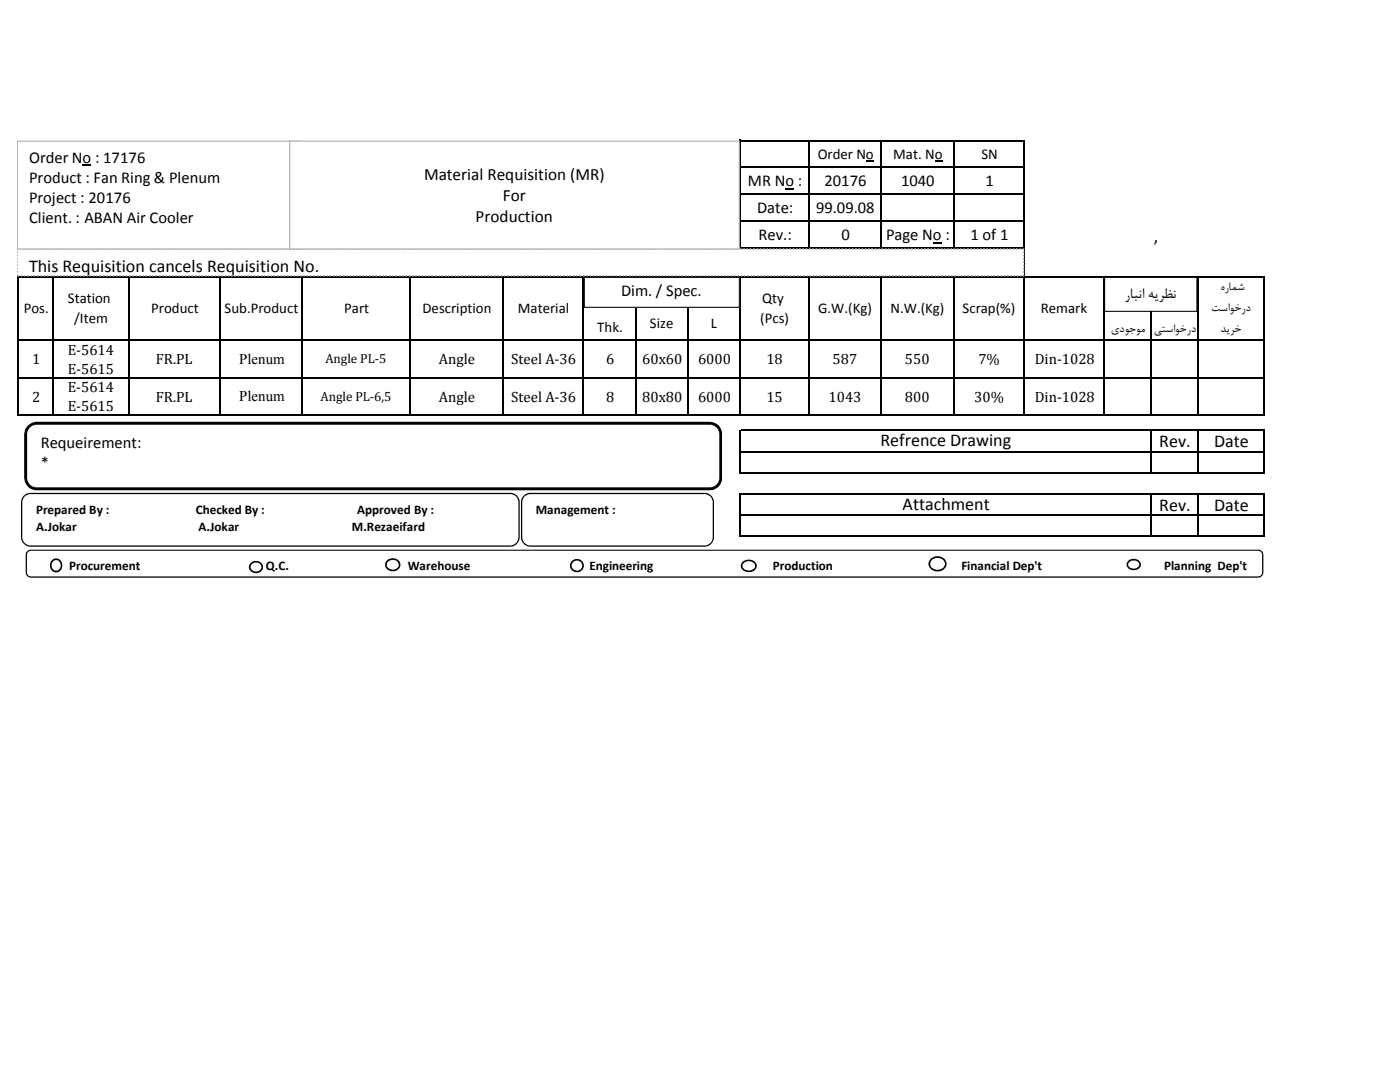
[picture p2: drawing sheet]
<svg xmlns="http://www.w3.org/2000/svg" width="279mm" height="216mm" viewBox="0 0 279 216" stroke-linecap="round" stroke-linejoin="round" font-family="sans-serif">
<path d="M156.8 37.6h1.7v.2h-1.7zM172.8 32.1h1.6v.2h-1.6zM186.6 32.1h1.5v.2h-1.5zM186.2 48.3h1.7v.3h-1.7z" fill="#000"/>
<g fill="none" stroke="#000" stroke-width=".3">
<path d="M147.7 27.9v21.8M147.8 28h56.8M147.8 33.4h56.8M147.8 38.8h56.8M161.5 28.2v21.5M175.8 28.2v21.5M190.4 28.2v21.5M204.4 28.2v54.8M3.6 55v28M3.7 55.2h248.7M10.6 55.3v27.7M25.7 55.3v27.7"/>
<path d="M43.9 55.3v27.7M60.3 55.3v27.7M81.9 55.3v27.7M100.3 55.3v27.7M116.4 55.3v27.7M126.9 55.3v27.7M137.3 55.3v27.7M147.7 55.3v27.7M147.8 44.2h56.8M147.8 49.6h56.8M161.5 55.3v27.7M175.8 55.3v27.7"/>
<path d="M190.4 55.3v27.7M220.3 55.3v27.7M229.6 55.3v27.7M239 55.3v27.7M252.2 55.3v27.7M3.7 67.8h248.7M3.7 75.3h248.7M3.7 82.8h248.7M147.7 85.7v8.8M147.7 98.4v8.8M147.8 85.9h104.6M147.8 90.1h104.6"/>
<path d="M147.8 94.3h104.6M147.8 98.6h104.6M229.6 86v8.5M229.6 98.7v8.5M239 86v8.5M239 98.7v8.5M252.2 86v8.5M252.2 98.7v8.5M147.8 102.8h104.6M147.8 107h104.6"/>
</g>
<path d="M3.4 49.7h200.9v5.3h-200.9z" fill="#fff"/>
<path d="M3.4 54.7h.2v.3h-.2zM3.4 54.1h.2v.3h-.2zM3.4 53.4h.2v.3h-.2zM3.4 52.7h.2v.4h-.2zM3.4 52.1h.2v.3h-.2zM3.4 51.4h.2v.4h-.2zM3.4 50.8h.2v.3h-.2zM3.4 50.1h.2v.4h-.2zM3.4 49.6l.2-.1v.3h-.2l.2-.1v.1h-.2zM4 49.5h.3v.3h-.3zM4.6 49.5h.4v.3h-.4zM5.3 49.5h.3v.3h-.3zM5.9 49.5h.4v.3h-.4zM6.6 49.5h.3v.3h-.3zM7.2 49.5h.4v.3h-.4zM7.9 49.5h.4v.3h-.4zM8.6 49.5h.3v.3h-.3zM9.2 49.5h.4v.3h-.4zM9.9 49.5h.3v.3h-.3zM10.5 49.5h.4v.3h-.4zM11.2 49.5h.3v.3h-.3zM11.9 49.5h.3v.3h-.3zM12.5 49.5h.3v.3h-.3zM13.2 49.5h.3v.3h-.3zM13.8 49.5h.3v.3h-.3zM14.5 49.5h.3v.3h-.3zM15.1 49.5h.4v.3h-.4zM15.8 49.5h.3v.3h-.3zM16.4 49.5h.4v.3h-.4zM17.1 49.5h.3v.3h-.3zM17.7 49.5h.4v.3h-.4zM18.4 49.5h.4v.3h-.4zM19 49.5h.4v.3h-.4zM19.7 49.5h.4v.3h-.4zM20.4 49.5h.3v.3h-.3zM21 49.5h.4v.3h-.4zM21.7 49.5h.3v.3h-.3zM22.4 49.5h.3v.3h-.3zM23 49.5h.3v.3h-.3zM23.7 49.5h.3v.3h-.3zM24.3 49.5h.3v.3h-.3zM25 49.5h.3v.3h-.3zM25.6 49.5h.4v.3h-.4zM26.3 49.5h.3v.3h-.3zM26.9 49.5h.4v.3h-.4zM27.6 49.5h.3v.3h-.3zM28.2 49.5h.4v.3h-.4zM28.9 49.5h.4v.3h-.4zM29.5 49.5h.4v.3h-.4zM30.2 49.5h.4v.3h-.4zM30.9 49.5h.3v.3h-.3zM31.5 49.5h.4v.3h-.4zM32.2 49.5h.3v.3h-.3zM32.9 49.5h.3v.3h-.3zM33.5 49.5h.3v.3h-.3zM34.2 49.5h.3v.3h-.3zM34.8 49.5h.3v.3h-.3zM35.5 49.5h.3v.3h-.3zM36.1 49.5h.3v.3h-.3zM36.8 49.5h.3v.3h-.3zM37.4 49.5h.4v.3h-.4zM38.1 49.5h.3v.3h-.3zM38.7 49.5h.4v.3h-.4zM39.4 49.5h.4v.3h-.4zM40 49.5h.4v.3h-.4zM40.7 49.5h.4v.3h-.4zM41.4 49.5h.3v.3h-.3zM42 49.5h.4v.3h-.4zM42.7 49.5h.3v.3h-.3zM43.3 49.5h.4v.3h-.4zM44 49.5h.3v.3h-.3zM44.7 49.5h.3v.3h-.3zM45.3 49.5h.3v.3h-.3zM46 49.5h.3v.3h-.3zM46.6 49.5h.3v.3h-.3zM47.3 49.5h.3v.3h-.3zM47.9 49.5h.4v.3h-.4zM48.6 49.5h.3v.3h-.3zM49.2 49.5h.4v.3h-.4zM49.9 49.5h.3v.3h-.3zM50.5 49.5h.4v.3h-.4zM51.2 49.5h.4v.3h-.4zM51.9 49.5h.3v.3h-.3zM52.5 49.5h.4v.3h-.4zM53.2 49.5h.3v.3h-.3zM53.8 49.5h.4v.3h-.4zM54.5 49.5h.3v.3h-.3zM55.2 49.5h.3v.3h-.3zM55.8 49.5h.3v.3h-.3zM56.5 49.5h.3v.3h-.3zM57.1 49.5h.3v.3h-.3zM57.8 49.5h.3v.3h-.3zM58.4 49.5h.4v.3h-.4zM59.1 49.5h.3v.3h-.3zM59.7 49.5h.4v.3h-.4zM60.4 49.5h.3v.3h-.3zM61 49.5h.4v.3h-.4zM61.7 49.5h.4v.3h-.4zM62.4 49.5h.3v.3h-.3zM63 49.5h.4v.3h-.4zM63.7 49.5h.3v.3h-.3zM64.3 49.5h.4v.3h-.4zM65 49.5h.3v.3h-.3zM65.7 49.5h.3v.3h-.3zM66.3 49.5h.3v.3h-.3zM67 49.5h.3v.3h-.3zM67.6 49.5h.3v.3h-.3zM68.3 49.5h.3v.3h-.3zM68.9 49.5h.4v.3h-.4zM69.6 49.5h.3v.3h-.3zM70.2 49.5h.4v.3h-.4zM70.9 49.5h.3v.3h-.3zM71.5 49.5h.4v.3h-.4zM72.2 49.5h.4v.3h-.4zM72.9 49.5h.3v.3h-.3zM73.5 49.5h.4v.3h-.4zM74.2 49.5h.3v.3h-.3zM74.8 49.5h.4v.3h-.4zM75.5 49.5h.3v.3h-.3zM76.2 49.5h.3v.3h-.3zM76.8 49.5h.3v.3h-.3zM77.5 49.5h.3v.3h-.3zM78.1 49.5h.3v.3h-.3zM78.8 49.5h.3v.3h-.3zM79.4 49.5h.4v.3h-.4zM80.1 49.5h.3v.3h-.3zM80.7 49.5h.4v.3h-.4zM81.4 49.5h.3v.3h-.3zM82 49.5h.4v.3h-.4zM82.7 49.5h.4v.3h-.4zM83.4 49.5h.3v.3h-.3zM84 49.5h.4v.3h-.4zM84.7 49.5h.3v.3h-.3zM85.3 49.5h.4v.3h-.4zM86 49.5h.3v.3h-.3zM86.7 49.5h.3v.3h-.3zM87.3 49.5h.3v.3h-.3zM88 49.5h.3v.3h-.3zM88.6 49.5h.3v.3h-.3zM89.3 49.5h.3v.3h-.3zM89.9 49.5h.4v.3h-.4zM90.6 49.5h.3v.3h-.3zM91.2 49.5h.4v.3h-.4zM91.9 49.5h.3v.3h-.3zM92.5 49.5h.4v.3h-.4zM93.2 49.5h.4v.3h-.4zM93.9 49.5h.3v.3h-.3zM94.5 49.5h.4v.3h-.4zM95.2 49.5h.3v.3h-.3zM95.8 49.5h.4v.3h-.4zM96.5 49.5h.3v.3h-.3zM97.2 49.5h.3v.3h-.3zM97.8 49.5h.3v.3h-.3zM98.5 49.5h.3v.3h-.3zM99.1 49.5h.3v.3h-.3zM99.8 49.5h.3v.3h-.3zM100.4 49.5h.4v.3h-.4zM101.1 49.5h.3v.3h-.3zM101.7 49.5h.4v.3h-.4zM102.4 49.5h.3v.3h-.3zM103 49.5h.4v.3h-.4zM103.7 49.5h.4v.3h-.4zM104.4 49.5h.3v.3h-.3zM105 49.5h.4v.3h-.4zM105.7 49.5h.3v.3h-.3zM106.3 49.5h.4v.3h-.4zM107 49.5h.3v.3h-.3zM107.7 49.5h.3v.3h-.3zM108.3 49.5h.3v.3h-.3zM109 49.5h.3v.3h-.3zM109.6 49.5h.3v.3h-.3zM110.3 49.5h.3v.3h-.3zM110.9 49.5h.4v.3h-.4zM111.6 49.5h.3v.3h-.3zM112.2 49.5h.4v.3h-.4zM112.9 49.5h.3v.3h-.3zM113.5 49.5h.4v.3h-.4zM114.2 49.5h.4v.3h-.4zM114.9 49.5h.3v.3h-.3zM115.5 49.5h.4v.3h-.4zM116.2 49.5h.3v.3h-.3zM116.8 49.5h.4v.3h-.4zM117.5 49.5h.3v.3h-.3zM118.2 49.5h.3v.3h-.3zM118.8 49.5h.3v.3h-.3zM119.5 49.5h.3v.3h-.3zM120.1 49.5h.3v.3h-.3zM120.8 49.5h.3v.3h-.3zM121.4 49.5h.4v.3h-.4zM122.1 49.5h.3v.3h-.3zM122.7 49.5h.4v.3h-.4zM123.4 49.5h.3v.3h-.3zM124 49.5h.4v.3h-.4zM124.7 49.5h.4v.3h-.4zM125.3 49.5h.4v.3h-.4zM126 49.5h.4v.3h-.4zM126.7 49.5h.3v.3h-.3zM127.3 49.5h.4v.3h-.4zM128 49.5h.3v.3h-.3zM128.7 49.5h.3v.3h-.3zM129.3 49.5h.3v.3h-.3zM130 49.5h.3v.3h-.3zM130.6 49.5h.3v.3h-.3zM131.3 49.5h.3v.3h-.3zM131.9 49.5h.3v.3h-.3zM132.6 49.5h.3v.3h-.3zM133.2 49.5h.4v.3h-.4zM133.9 49.5h.3v.3h-.3zM134.5 49.5h.4v.3h-.4zM135.2 49.5h.4v.3h-.4zM135.8 49.5h.4v.3h-.4zM136.5 49.5h.4v.3h-.4zM137.2 49.5h.3v.3h-.3zM137.8 49.5h.4v.3h-.4zM138.5 49.5h.3v.3h-.3zM139.1 49.5h.4v.3h-.4zM139.8 49.5h.3v.3h-.3zM140.5 49.5h.3v.3h-.3zM141.1 49.5h.3v.3h-.3zM141.8 49.5h.3v.3h-.3zM142.4 49.5h.3v.3h-.3zM143.1 49.5h.3v.3h-.3zM143.7 49.5h.4v.3h-.4zM144.4 49.5h.3v.3h-.3zM145 49.5h.4v.3h-.4zM145.7 49.5h.3v.3h-.3zM146.3 49.5h.4v.3h-.4zM147 49.5h.4v.3h-.4zM147.7 49.5h.3v.3h-.3zM148.3 49.5h.4v.3h-.4zM149 49.5h.3v.3h-.3zM149.6 49.5h.4v.3h-.4zM150.3 49.5h.3v.3h-.3zM151 49.5h.3v.3h-.3zM151.6 49.5h.3v.3h-.3zM152.3 49.5h.3v.3h-.3zM152.9 49.5h.3v.3h-.3zM153.6 49.5h.3v.3h-.3zM154.2 49.5h.4v.3h-.4zM154.9 49.5h.3v.3h-.3zM155.5 49.5h.4v.3h-.4zM156.2 49.5h.3v.3h-.3zM156.8 49.5h.4v.3h-.4zM157.5 49.5h.4v.3h-.4zM158.2 49.5h.3v.3h-.3zM158.8 49.5h.4v.3h-.4zM159.5 49.5h.3v.3h-.3zM160.1 49.5h.4v.3h-.4zM160.8 49.5h.3v.3h-.3zM161.5 49.5h.3v.3h-.3zM162.1 49.5h.3v.3h-.3zM162.8 49.5h.3v.3h-.3zM163.4 49.5h.3v.3h-.3zM164.1 49.5h.3v.3h-.3zM164.7 49.5h.4v.3h-.4zM165.4 49.5h.3v.3h-.3zM166 49.5h.4v.3h-.4zM166.7 49.5h.3v.3h-.3zM167.3 49.5h.4v.3h-.4zM168 49.5h.4v.3h-.4zM168.7 49.5h.3v.3h-.3zM169.3 49.5h.4v.3h-.4zM170 49.5h.3v.3h-.3zM170.6 49.5h.4v.3h-.4zM171.3 49.5h.3v.3h-.3zM172 49.5h.3v.3h-.3zM172.6 49.5h.3v.3h-.3zM173.3 49.5h.3v.3h-.3zM173.9 49.5h.3v.3h-.3zM174.6 49.5h.3v.3h-.3zM175.2 49.5h.4v.3h-.4zM175.9 49.5h.3v.3h-.3zM176.5 49.5h.4v.3h-.4zM177.2 49.5h.3v.3h-.3zM177.8 49.5h.4v.3h-.4zM178.5 49.5h.4v.3h-.4zM179.2 49.5h.3v.3h-.3zM179.8 49.5h.4v.3h-.4zM180.5 49.5h.3v.3h-.3zM181.1 49.5h.4v.3h-.4zM181.8 49.5h.3v.3h-.3zM182.5 49.5h.3v.3h-.3zM183.1 49.5h.3v.3h-.3zM183.8 49.5h.3v.3h-.3zM184.4 49.5h.3v.3h-.3zM185.1 49.5h.3v.3h-.3zM185.7 49.5h.4v.3h-.4zM186.4 49.5h.3v.3h-.3zM187 49.5h.4v.3h-.4zM187.7 49.5h.3v.3h-.3zM188.3 49.5h.4v.3h-.4zM189 49.5h.4v.3h-.4zM189.7 49.5h.3v.3h-.3zM190.3 49.5h.4v.3h-.4zM191 49.5h.3v.3h-.3zM191.6 49.5h.4v.3h-.4zM192.3 49.5h.3v.3h-.3zM193 49.5h.3v.3h-.3zM193.6 49.5h.3v.3h-.3zM194.3 49.5h.3v.3h-.3zM194.9 49.5h.3v.3h-.3zM195.6 49.5h.3v.3h-.3zM196.2 49.5h.4v.3h-.4zM196.9 49.5h.3v.3h-.3zM197.5 49.5h.4v.3h-.4zM198.2 49.5h.3v.3h-.3zM198.8 49.5h.4v.3h-.4zM199.5 49.5h.4v.3h-.4zM200.2 49.5h.3v.3h-.3zM200.8 49.5h.4v.3h-.4zM201.5 49.5h.3v.3h-.3zM202.1 49.5h.4v.3h-.4zM202.8 49.5h.3v.3h-.3zM203.5 49.5h.3v.3h-.3zM204.1 49.5l.3 .1v.2h-.3v-.1l.2 .1h-.2zM204.1 50.2h.3v.3h-.3zM204.1 50.8h.3v.3h-.3zM204.1 51.5h.3v.3h-.3zM204.1 52.1h.3v.4h-.3zM204.1 52.8h.3v.3h-.3zM204.1 53.4h.3v.4h-.3zM204.1 54.1h.3v.3h-.3zM204.1 54.7h.3v.5h-.1v-.3l-.2 .1zM203.6 54.9h.3v.3h-.3zM202.9 54.9h.3v.3h-.3zM202.3 54.9h.3v.3h-.3zM201.6 54.9h.3v.3h-.3zM201 54.9h.3v.3h-.3zM200.3 54.9h.3v.3h-.3zM199.6 54.9h.4v.3h-.4zM199 54.9h.3v.3h-.3zM198.3 54.9h.4v.3h-.4zM197.7 54.9h.3v.3h-.3zM197 54.9h.4v.3h-.4zM196.4 54.9h.3v.3h-.3zM195.7 54.9h.3v.3h-.3zM195.1 54.9h.3v.3h-.3zM194.4 54.9h.3v.3h-.3zM193.8 54.9h.3v.3h-.3zM193.1 54.9h.3v.3h-.3zM192.4 54.9h.3v.3h-.3zM191.8 54.9h.3v.3h-.3zM191.1 54.9h.3v.3h-.3zM190.5 54.9h.3v.3h-.3zM189.8 54.9h.3v.3h-.3zM189.1 54.9h.4v.3h-.4zM188.5 54.9h.3v.3h-.3zM187.8 54.9h.4v.3h-.4zM187.2 54.9h.3v.3h-.3zM186.5 54.9h.4v.3h-.4zM185.9 54.9h.3v.3h-.3zM185.2 54.9h.3v.3h-.3zM184.6 54.9h.3v.3h-.3zM183.9 54.9h.3v.3h-.3zM183.3 54.9h.3v.3h-.3zM182.6 54.9h.3v.3h-.3zM181.9 54.9h.3v.3h-.3zM181.3 54.9h.3v.3h-.3zM180.6 54.9h.3v.3h-.3zM180 54.9h.3v.3h-.3zM179.3 54.9h.3v.3h-.3zM178.6 54.9h.4v.3h-.4zM178 54.9h.3v.3h-.3zM177.3 54.9h.4v.3h-.4zM176.7 54.9h.3v.3h-.3zM176 54.9h.4v.3h-.4zM175.4 54.9h.3v.3h-.3zM174.7 54.9h.3v.3h-.3zM174.1 54.9h.3v.3h-.3zM173.4 54.9h.3v.3h-.3zM172.8 54.9h.3v.3h-.3zM172.1 54.9h.3v.3h-.3zM171.4 54.9h.3v.3h-.3zM170.8 54.9h.3v.3h-.3zM170.1 54.9h.3v.3h-.3zM169.5 54.9h.3v.3h-.3zM168.8 54.9h.3v.3h-.3zM168.1 54.9h.4v.3h-.4zM167.5 54.9h.3v.3h-.3zM166.8 54.9h.4v.3h-.4zM166.2 54.9h.3v.3h-.3zM165.5 54.9h.4v.3h-.4zM164.9 54.9h.3v.3h-.3zM164.2 54.9h.3v.3h-.3zM163.6 54.9h.3v.3h-.3zM162.9 54.9h.3v.3h-.3zM162.3 54.9h.3v.3h-.3zM161.6 54.9h.3v.3h-.3zM161 54.9h.2v.3h-.2zM160.3 54.9h.3v.3h-.3zM159.6 54.9h.3v.3h-.3zM159 54.9h.3v.3h-.3zM158.3 54.9h.3v.3h-.3zM157.6 54.9h.4v.3h-.4zM157 54.9h.3v.3h-.3zM156.3 54.9h.4v.3h-.4zM155.7 54.9h.3v.3h-.3zM155 54.9h.4v.3h-.4zM154.4 54.9h.3v.3h-.3zM153.7 54.9h.4v.3h-.4zM153.1 54.9h.3v.3h-.3zM152.4 54.9h.3v.3h-.3zM151.8 54.9h.3v.3h-.3zM151.1 54.9h.3v.3h-.3zM150.5 54.9h.2v.3h-.2zM149.8 54.9h.3v.3h-.3zM149.1 54.9h.3v.3h-.3zM148.5 54.9h.3v.3h-.3zM147.8 54.9h.3v.3h-.3zM147.2 54.9h.3v.3h-.3zM146.5 54.9h.3v.3h-.3zM145.8 54.9h.4v.3h-.4zM145.2 54.9h.3v.3h-.3zM144.5 54.9h.4v.3h-.4zM143.9 54.9h.3v.3h-.3zM143.2 54.9h.4v.3h-.4zM142.6 54.9h.3v.3h-.3zM141.9 54.9h.3v.3h-.3zM141.3 54.9h.3v.3h-.3zM140.6 54.9h.3v.3h-.3zM140 54.9h.3v.3h-.3zM139.3 54.9h.3v.3h-.3zM138.6 54.9h.3v.3h-.3zM138 54.9h.3v.3h-.3zM137.3 54.9h.3v.3h-.3zM136.7 54.9h.3v.3h-.3zM136 54.9h.3v.3h-.3zM135.3 54.9h.4v.3h-.4zM134.7 54.9h.3v.3h-.3zM134 54.9h.4v.3h-.4zM133.4 54.9h.3v.3h-.3zM132.7 54.9h.4v.3h-.4zM132.1 54.9h.3v.3h-.3zM131.4 54.9h.3v.3h-.3zM130.8 54.9h.3v.3h-.3zM130.1 54.9h.3v.3h-.3zM129.5 54.9h.3v.3h-.3zM128.8 54.9h.3v.3h-.3zM128.1 54.9h.3v.3h-.3zM127.5 54.9h.3v.3h-.3zM126.8 54.9h.3v.3h-.3zM126.2 54.9h.3v.3h-.3zM125.5 54.9h.3v.3h-.3zM124.8 54.9h.4v.3h-.4zM124.2 54.9h.3v.3h-.3zM123.5 54.9h.4v.3h-.4zM122.9 54.9h.3v.3h-.3zM122.2 54.9h.4v.3h-.4zM121.6 54.9h.3v.3h-.3zM120.9 54.9h.3v.3h-.3zM120.3 54.9h.3v.3h-.3zM119.6 54.9h.3v.3h-.3zM119 54.9h.3v.3h-.3zM118.3 54.9h.3v.3h-.3zM117.6 54.9h.3v.3h-.3zM117 54.9h.3v.3h-.3zM116.3 54.9h.3v.3h-.3zM115.7 54.9h.3v.3h-.3zM115 54.9h.3v.3h-.3zM114.3 54.9h.4v.3h-.4zM113.7 54.9h.3v.3h-.3zM113 54.9h.4v.3h-.4zM112.4 54.9h.3v.3h-.3zM111.7 54.9h.4v.3h-.4zM111.1 54.9h.3v.3h-.3zM110.4 54.9h.3v.3h-.3zM109.8 54.9h.3v.3h-.3zM109.1 54.9h.3v.3h-.3zM108.5 54.9h.3v.3h-.3zM107.8 54.9h.3v.3h-.3zM107.1 54.9h.3v.3h-.3zM106.5 54.9h.3v.3h-.3zM105.8 54.9h.3v.3h-.3zM105.2 54.9h.3v.3h-.3zM104.5 54.9h.3v.3h-.3zM103.8 54.9h.4v.3h-.4zM103.2 54.9h.3v.3h-.3zM102.5 54.9h.4v.3h-.4zM101.9 54.9h.3v.3h-.3zM101.2 54.9h.4v.3h-.4zM100.6 54.9h.3v.3h-.3zM99.9 54.9h.3v.3h-.3zM99.3 54.9h.3v.3h-.3zM98.6 54.9h.3v.3h-.3zM98 54.9h.3v.3h-.3zM97.3 54.9h.3v.3h-.3zM96.6 54.9h.3v.3h-.3zM96 54.9h.3v.3h-.3zM95.3 54.9h.3v.3h-.3zM94.7 54.9h.3v.3h-.3zM94 54.9h.3v.3h-.3zM93.3 54.9h.4v.3h-.4zM92.7 54.9h.3v.3h-.3zM92 54.9h.4v.3h-.4zM91.4 54.9h.3v.3h-.3zM90.7 54.9h.4v.3h-.4zM90.1 54.9h.3v.3h-.3zM89.4 54.9h.3v.3h-.3zM88.8 54.9h.3v.3h-.3zM88.1 54.9h.3v.3h-.3zM87.5 54.9h.3v.3h-.3zM86.8 54.9h.3v.3h-.3zM86.1 54.9h.3v.3h-.3zM85.5 54.9h.3v.3h-.3zM84.8 54.9h.3v.3h-.3zM84.2 54.9h.3v.3h-.3zM83.5 54.9h.3v.3h-.3zM82.8 54.9h.4v.3h-.4zM82.2 54.9h.3v.3h-.3zM81.5 54.9h.4v.3h-.4zM80.9 54.9h.3v.3h-.3zM80.2 54.9h.4v.3h-.4zM79.6 54.9h.3v.3h-.3zM78.9 54.9h.3v.3h-.3zM78.3 54.9h.3v.3h-.3zM77.6 54.9h.3v.3h-.3zM77 54.9h.3v.3h-.3zM76.3 54.9h.3v.3h-.3zM75.6 54.9h.3v.3h-.3zM75 54.9h.3v.3h-.3zM74.3 54.9h.3v.3h-.3zM73.7 54.9h.3v.3h-.3zM73 54.9h.3v.3h-.3zM72.3 54.9h.4v.3h-.4zM71.7 54.9h.3v.3h-.3zM71 54.9h.4v.3h-.4zM70.4 54.9h.3v.3h-.3zM69.7 54.9h.4v.3h-.4zM69.1 54.9h.3v.3h-.3zM68.4 54.9h.3v.3h-.3zM67.8 54.9h.3v.3h-.3zM67.1 54.9h.3v.3h-.3zM66.5 54.9h.3v.3h-.3zM65.8 54.9h.3v.3h-.3zM65.2 54.9h.2v.3h-.2zM64.5 54.9h.3v.3h-.3zM63.8 54.9h.3v.3h-.3zM63.2 54.9h.3v.3h-.3zM62.5 54.9h.3v.3h-.3zM61.8 54.9h.4v.3h-.4zM61.2 54.9h.3v.3h-.3zM60.5 54.9h.4v.3h-.4zM59.9 54.9h.3v.3h-.3zM59.2 54.9h.4v.3h-.4zM58.6 54.9h.3v.3h-.3zM57.9 54.9h.4v.3h-.4zM57.3 54.9h.3v.3h-.3zM56.6 54.9h.3v.3h-.3zM56 54.9h.3v.3h-.3zM55.3 54.9h.3v.3h-.3zM54.7 54.9h.2v.3h-.2zM54 54.9h.3v.3h-.3zM53.3 54.9h.3v.3h-.3zM52.7 54.9h.3v.3h-.3zM52 54.9h.3v.3h-.3zM51.4 54.9h.3v.3h-.3zM50.7 54.9h.3v.3h-.3zM50 54.9h.4v.3h-.4zM49.4 54.9h.3v.3h-.3zM48.7 54.9h.4v.3h-.4zM48.1 54.9h.3v.3h-.3zM47.4 54.9h.4v.3h-.4zM46.8 54.9h.3v.3h-.3zM46.1 54.9h.3v.3h-.3zM45.5 54.9h.3v.3h-.3zM44.8 54.9h.3v.3h-.3zM44.2 54.9h.2v.3h-.2zM43.5 54.9h.3v.3h-.3zM42.8 54.9h.3v.3h-.3zM42.2 54.9h.3v.3h-.3zM41.5 54.9h.3v.3h-.3zM40.9 54.9h.3v.3h-.3zM40.2 54.9h.3v.3h-.3zM39.5 54.9h.4v.3h-.4zM38.9 54.9h.3v.3h-.3zM38.2 54.9h.4v.3h-.4zM37.6 54.9h.3v.3h-.3zM36.9 54.9h.4v.3h-.4zM36.3 54.9h.3v.3h-.3zM35.6 54.9h.3v.3h-.3zM35 54.9h.3v.3h-.3zM34.3 54.9h.3v.3h-.3zM33.7 54.9h.3v.3h-.3zM33 54.9h.3v.3h-.3zM32.3 54.9h.3v.3h-.3zM31.7 54.9h.3v.3h-.3zM31 54.9h.3v.3h-.3zM30.4 54.9h.3v.3h-.3zM29.7 54.9h.3v.3h-.3zM29 54.9h.4v.3h-.4zM28.4 54.9h.3v.3h-.3zM27.7 54.9h.4v.3h-.4zM27.1 54.9h.3v.3h-.3zM26.4 54.9h.4v.3h-.4zM25.8 54.9h.3v.3h-.3zM25.1 54.9h.3v.3h-.3zM24.5 54.9h.3v.3h-.3zM23.8 54.9h.3v.3h-.3zM23.2 54.9h.3v.3h-.3zM22.5 54.9h.3v.3h-.3zM21.8 54.9h.3v.3h-.3zM21.2 54.9h.3v.3h-.3zM20.5 54.9h.3v.3h-.3zM19.9 54.9h.3v.3h-.3zM19.2 54.9h.3v.3h-.3zM18.5 54.9h.4v.3h-.4zM17.9 54.9h.3v.3h-.3zM17.2 54.9h.4v.3h-.4zM16.6 54.9h.3v.3h-.3zM15.9 54.9h.4v.3h-.4zM15.3 54.9h.3v.3h-.3zM14.6 54.9h.3v.3h-.3zM14 54.9h.3v.3h-.3zM13.3 54.9h.3v.3h-.3zM12.7 54.9h.3v.3h-.3zM12 54.9h.3v.3h-.3zM11.3 54.9h.3v.3h-.3zM10.7 54.9h.3v.3h-.3zM10 54.9h.3v.3h-.3zM9.4 54.9h.3v.3h-.3zM8.7 54.9h.3v.3h-.3zM8 54.9h.4v.3h-.4zM7.4 54.9h.3v.3h-.3zM6.7 54.9h.4v.3h-.4zM6.1 54.9h.3v.3h-.3zM5.4 54.9h.4v.3h-.4zM4.8 54.9h.3v.3h-.3zM4.1 54.9h.3v.3h-.3zM3.5 54.9h.3v.3h-.3z" fill="#a6a6a6"/>
<path d="M3.4 28.2h56.4v21.5h-56.4z" fill="#fff"/>
<path d="M3.4 28.1h56.5v21.6l-.1 .1h-56.4zM3.4 28.3l.2-.1v21.5l-.2-.1h56.4l-.1 .1v-21.5l.1 .1z" fill="#a6a6a6"/>
<path d="M16.5 32.9h1.7v.2h-1.7z" fill="#000"/>
<path d="M57.8 28.2h89.7v21.5h-89.7z" fill="#fff"/>
<path d="M57.7 28.1h89.8l.2 .1v21.5l-.2 .1h-89.7zM57.8 28.3l.1-.1v21.5l-.1-.1h89.7l-.1 .1v-21.5l.1 .1z" fill="#a6a6a6"/>
<path d="M220.4 55.3h18.4v6.8h-18.4z" fill="#fff"/>
<path d="M220.4 55.3l18.4-.1 .2 .1-.1 6.9h-18.5l-.1-.1zM220.4 55.5l.2-.2v6.8l-.2-.1h18.4v.1v-6.8v.2z" fill="#000"/>
<path d="M116.6 55.3h30.9v6h-30.9z" fill="#fff"/>
<path d="M116.5 55.3l31-.1 .2 .1v6l-31.1 .1-.1-.1zM116.6 55.5l.1-.2v6l-.1-.1h30.9l-.1 .1v-6l.1 .2z" fill="#000"/>
<path d="M5.8 85.1l.9-.6h.6h134.3a2.19 2.19 0 0 1 2.2 2.2v8.7a2.18 2.18 0 0 1-2.2 2.1h-134.3a2.18 2.18 0 0 1-2.2-2.1v-8.7l.1-.6z" fill-rule="evenodd" fill="#fff"/>
<path d="M5.4 85a2.74 2.74 0 0 1 1.9-.8h134.3a2.49 2.49 0 0 1 2.5 2.2v9.2a2.47 2.47 0 0 1-2.4 2.2h-134.4a2.49 2.49 0 0 1-2.5-2.4v-8.7l.2-.8zM5.9 85.4l-.5 1v8.9a1.88 1.88 0 0 0 1.9 1.9h134.5a1.93 1.93 0 0 0 1.8-1.7v-9a1.93 1.93 0 0 0-1.7-1.7h-134.7l-.6 .1z" fill="#000"/>
<path d="M4.8 99l.8-.5h.5h95.8a1.74 1.74 0 0 1 1.7 1.7v7a1.78 1.78 0 0 1-1.7 1.8h-95.8a1.79 1.79 0 0 1-1.8-1.8v-7l.1-.5z" fill-rule="evenodd" fill="#fff"/>
<path d="M4.7 98.9l.6-.4 .6-.2h96.1l.6 .2a1.86 1.86 0 0 1 1.1 1.5v7.4l-.2 .6a1.83 1.83 0 0 1-1.6 1.1h-95.8a1.96 1.96 0 0 1-1.9-1.9v-7l.1-.5zM4.9 99.1l-.5 .9v7.4l.5 .9 .5 .4 .5 .1h96.1l1-.4 .5-1v-7.4l-.5-.9-1-.5h-96.1z" fill="#000"/>
<path d="M104.6 99l.8-.5h.4h34.8a1.74 1.74 0 0 1 1.8 1.7v7a1.78 1.78 0 0 1-1.8 1.8h-34.8a1.75 1.75 0 0 1-1.7-1.8v-7l.1-.5z" fill-rule="evenodd" fill="#fff"/>
<path d="M104.5 98.9l.6-.4 .6-.2h35.1l.6 .2a1.86 1.86 0 0 1 1.1 1.5v7.4a1.9 1.9 0 0 1-1.9 1.7h-34.8a1.96 1.96 0 0 1-1.8-1.9v-7.2l.1-.5zM104.7 99.1l-.5 .9v7.4l.5 1 1 .4h35.1l1-.4 .4-1v-7.4l-.4-.9-1-.5h-35.1z" fill="#000"/>
<path d="M5.5 110l.6-.2h245a.93 .93 0 0 1 .9 .9v3.6a.92 .92 0 0 1-.9 .8h-245a.92 .92 0 0 1-.9-.8v-3.6z" fill-rule="evenodd" fill="#fff"/>
<path d="M5.5 109.9l.4-.2h245.4a1.01 1.01 0 0 1 .8 1v3.6a1.03 1.03 0 0 1-1 1h-245a1.03 1.03 0 0 1-1-1v-3.6zM5.7 110l-.3 .5v3.9l.2 .4 .4 .2h245.2l.3-.1 .4-.5v-3.9l-.4-.5-.4-.1h-244.9z" fill="#000"/>
<path d="M10.6 111.8a1.19 1.19 0 0 1 1.6 .6 1.19 1.19 0 0 1-.6 1.6 1.21 1.21 0 0 1-1.4-.7 1.21 1.21 0 0 1 .4-1.5z" fill-rule="evenodd" fill="#fff"/>
<path d="M10.3 111.8a1.14 1.14 0 0 1 1.9 .3 1.44 1.44 0 0 1-.5 2 1.1 1.1 0 0 1-1.4-.3 1.59 1.59 0 0 1-.1-1.7zM10.5 112.1l-.2 .7 .2 .7 .4 .3h.7l.5-.6-.1-1-.6-.4h-.5z" fill="#000"/>
<path d="M50.1 112.5a1.19 1.19 0 0 1 1.6-.3 1.19 1.19 0 0 1 .4 1.6 1.19 1.19 0 0 1-1.6 .3 1.19 1.19 0 0 1-.4-1.6z" fill-rule="evenodd" fill="#fff"/>
<path d="M50.1 112.3l.7-.4h.6a1.51 1.51 0 0 1 1.1 1 1.2 1.2 0 0 1-.6 1.3 1.48 1.48 0 0 1-2.2-.8v-.5zM50.3 112.5l-.3 .7 .1 .3 .4 .4 .9 .1 .7-.5v-.7l-.4-.4-.6-.2z" fill="#000"/>
<path d="M77.3 112a1.36 1.36 0 0 1 1.6-.4 1.36 1.36 0 0 1 .8 1.5 1.44 1.44 0 0 1-1.5 .7 1.44 1.44 0 0 1-1.2-1.1z" fill-rule="evenodd" fill="#fff"/>
<path d="M77.1 112a1.58 1.58 0 0 1 1.7-.6 1.58 1.58 0 0 1 1.1 1.3 1.57 1.57 0 0 1-1.5 1.3 1.57 1.57 0 0 1-1.6-1.3zM77.5 112l-.3 .5v.4l.5 .6 1 .2 .6-.3 .2-.4 .1-.5-.5-.6-1-.2z" fill="#000"/>
<path d="M225.2 112.1a1.37 1.37 0 0 1 2.3 .5 1.32 1.32 0 0 1-1.2 1 1.32 1.32 0 0 1-1.3-1z" fill-rule="evenodd" fill="#fff"/>
<path d="M225.3 111.8a1.44 1.44 0 0 1 1.5-.2 1.44 1.44 0 0 1 .9 1.3 1.39 1.39 0 0 1-1.1 .8h-.1a1.45 1.45 0 0 1-1.6-.8v-.7zM225.5 112.1l-.4 .5 .2 .5 .5 .3 1.1-.1 .5-.5-.1-.5-.6-.4-.7-.1z" fill="#000"/>
<circle cx="115.1" cy="112.9" r="1.2" fill="#fff"/>
<path d="M113.7 112.9a1.4 1.4 0 0 1 2.8 0 1.4 1.4 0 0 1-2.8 0zM114.1 112.9a1.04 1.04 0 0 0 2 0 1.04 1.04 0 0 0-2 0z" fill="#000"/>
<path d="M185.8 111.7a1.74 1.74 0 0 1 1.7-.5 1.74 1.74 0 0 1 1.3 1.3 1.68 1.68 0 0 1-1.7 1.4 1.68 1.68 0 0 1-1.6-1.4z" fill-rule="evenodd" fill="#fff"/>
<path d="M185.6 111.7l.8-.6 1.1-.1a1.5 1.5 0 0 1 1.4 1.5 1.5 1.5 0 0 1-1.4 1.5l-1.1-.1-.8-.5-.3-.7v-.5zM186.1 111.7l-.5 .7 .1 .5 .4 .5 .4 .2 .6 .1 .6-.1 .6-.4 .3-.8-.3-.6-.4-.3-1.1-.2z" fill="#000"/>
<path d="M148.3 112.3a1.54 1.54 0 0 1 2.6 .6 1.49 1.49 0 0 1-1.5 1.1 1.49 1.49 0 0 1-1.4-1.1z" fill-rule="evenodd" fill="#fff"/>
<path d="M148.1 112.2l1-.5 1.2 .1a1.19 1.19 0 0 1 .7 1.4 1.19 1.19 0 0 1-1.3 .9 1.31 1.31 0 0 1-1.5-.3 1.31 1.31 0 0 1-.1-1.6zM148.5 112.3l-.3 .4v.4l.5 .6 1 .1 .6-.2 .3-.3 .1-.6-.5-.6-.8-.1z" fill="#000"/>
<g font-size="3.6">
<text x="230.3" y="48.4">,</text>
<text x="5.8" y="54.3">This Requisition cancels Requisition No.</text>
<text x="175.7" y="89.1">Refrence Drawing</text>
<text x="231.4" y="89.2">Rev.</text>
<text x="242.3" y="89.2">Date</text>
<text x="180.1" y="101.8">Attachment</text>
<text x="231.4" y="101.9">Rev.</text>
<text x="242.3" y="101.9">Date</text>
</g>
<g font-size="3.4">
<text x="84.6" y="35.9">Material Requisition (MR)</text>
<text x="100.4" y="40.1">For</text>
<text x="94.9" y="44.3">Production</text>
</g>
<g font-size="3.3">
<text x="5.8" y="32.5">Order No : 17176</text>
<text x="5.8" y="40.5">Project : 20176</text>
<text x="5.8" y="36.4">Product : Fan Ring &amp; Plenum</text>
<text x="149.3" y="37.2">MR No :</text>
<text x="164.6" y="37.2">20176</text>
<text x="179.8" y="37.2">1040</text>
<text x="196.7" y="37.2">1</text>
<text x="5.8" y="44.5">Client. : ABAN Air Cooler</text>
<text x="151.1" y="42.6">Date:</text>
<text x="151.4" y="48">Rev.:</text>
<text x="162.9" y="42.6">99.09.08</text>
<text x="167.9" y="48">0</text>
<text x="176.8" y="48">Page No :</text>
<text x="193.7" y="48">1 of 1</text>
<text x="124" y="59.1">Dim. / Spec.</text>
<text x="224.5" y="59.4">رابان ه</text>
<text x="230.5" y="59.4">يرظن</text>
<text x="8.1" y="89.4">Requeirement:</text>
<text x="8.1" y="93.4">*</text>
</g>
<g font-size="3">
<text x="163.2" y="31.7">Order No</text>
<text x="178.3" y="31.7">Mat. No</text>
<text x="195.9" y="31.7">SN</text>
<text x="4.7" y="62.5">Pos.</text>
<text x="13.5" y="60.5">Station</text>
<text x="14.8" y="64.5">/Item</text>
<text x="30.2" y="62.5">Product</text>
<text x="44.8" y="62.5">Sub.Product</text>
<text x="68.7" y="62.5">Part</text>
<text x="84.3" y="62.5">Description</text>
<text x="103.4" y="62.5">Material</text>
<text x="129.7" y="65.4">Size</text>
<text x="141.9" y="65.4">L</text>
<text x="151.7" y="64.5">(Pcs)</text>
<text x="152.1" y="60.5">Qty</text>
<text x="163.3" y="62.5">G.W.(Kg)</text>
<text x="177.7" y="62.5">N.W.(Kg)</text>
<text x="192.1" y="62.5">Scrap(%)</text>
<text x="207.7" y="62.5">Remark</text>
<text x="13.5" y="70.8">E‐5614</text>
<text x="119.2" y="66.2">Thk.</text>
<text x="6.4" y="72.6">1</text>
<text x="13.5" y="74.6">E‐5615</text>
<text x="31.1" y="72.6">FR.PL</text>
<text x="47.8" y="72.6">Plenum</text>
<text x="87.6" y="72.6">Angle</text>
<text x="102" y="72.6">Steel A‐36</text>
<text x="120.9" y="72.6">6</text>
<text x="128.2" y="72.6">60x60</text>
<text x="139.3" y="72.6">6000</text>
<text x="153" y="72.6">18</text>
<text x="166.2" y="72.6">587</text>
<text x="180.6" y="72.6">550</text>
<text x="195.3" y="72.6">7%</text>
<text x="206.5" y="72.6">Din‐1028</text>
<text x="6.4" y="80.1">2</text>
<text x="13.5" y="78.3">E‐5614</text>
<text x="13.5" y="82.1">E‐5615</text>
<text x="31.1" y="80.1">FR.PL</text>
<text x="47.8" y="80.1">Plenum</text>
<text x="87.6" y="80.1">Angle</text>
<text x="102" y="80.1">Steel A‐36</text>
<text x="120.9" y="80.1">8</text>
<text x="128.2" y="80.1">80x80</text>
<text x="139.3" y="80.1">6000</text>
<text x="153" y="80.1">15</text>
<text x="165.4" y="80.1">1043</text>
<text x="180.6" y="80.1">800</text>
<text x="194.4" y="80.1">30%</text>
<text x="206.5" y="80.1">Din‐1028</text>
</g>
<g font-size="2.6">
<text x="243.5" y="57.9">هرامش</text>
<text x="241.7" y="62.1">تساوخرد</text>
<text x="221.7" y="66.2">يدوجوم</text>
<text x="230.3" y="66.2">يتساوخرد</text>
<text x="243.6" y="66.3">ديرخ</text>
<text x="64.9" y="72.5">Angle PL‐5</text>
<text x="64" y="80">Angle PL‐6,5</text>
<text x="7.2" y="102.7">Prepared By :</text>
<text x="7.2" y="105.9">A.Jokar</text>
<text x="39.1" y="102.7">Checked By :</text>
<text x="39.6" y="105.9">A.Jokar</text>
<text x="70.2" y="105.9">M.Rezaeifard</text>
<text x="71.3" y="102.7">Approved By :</text>
<text x="106.9" y="102.7">Management :</text>
<text x="13.8" y="113.7">Procurement</text>
<text x="53" y="113.7">Q.C.</text>
<text x="81.4" y="113.7">Warehouse</text>
<text x="117.6" y="113.7">Engineering</text>
<text x="154.3" y="113.7">Production</text>
<text x="191.9" y="113.7">Financial Dep't</text>
<text x="232.3" y="113.7">Planning Dep't</text>
</g>
</svg>
